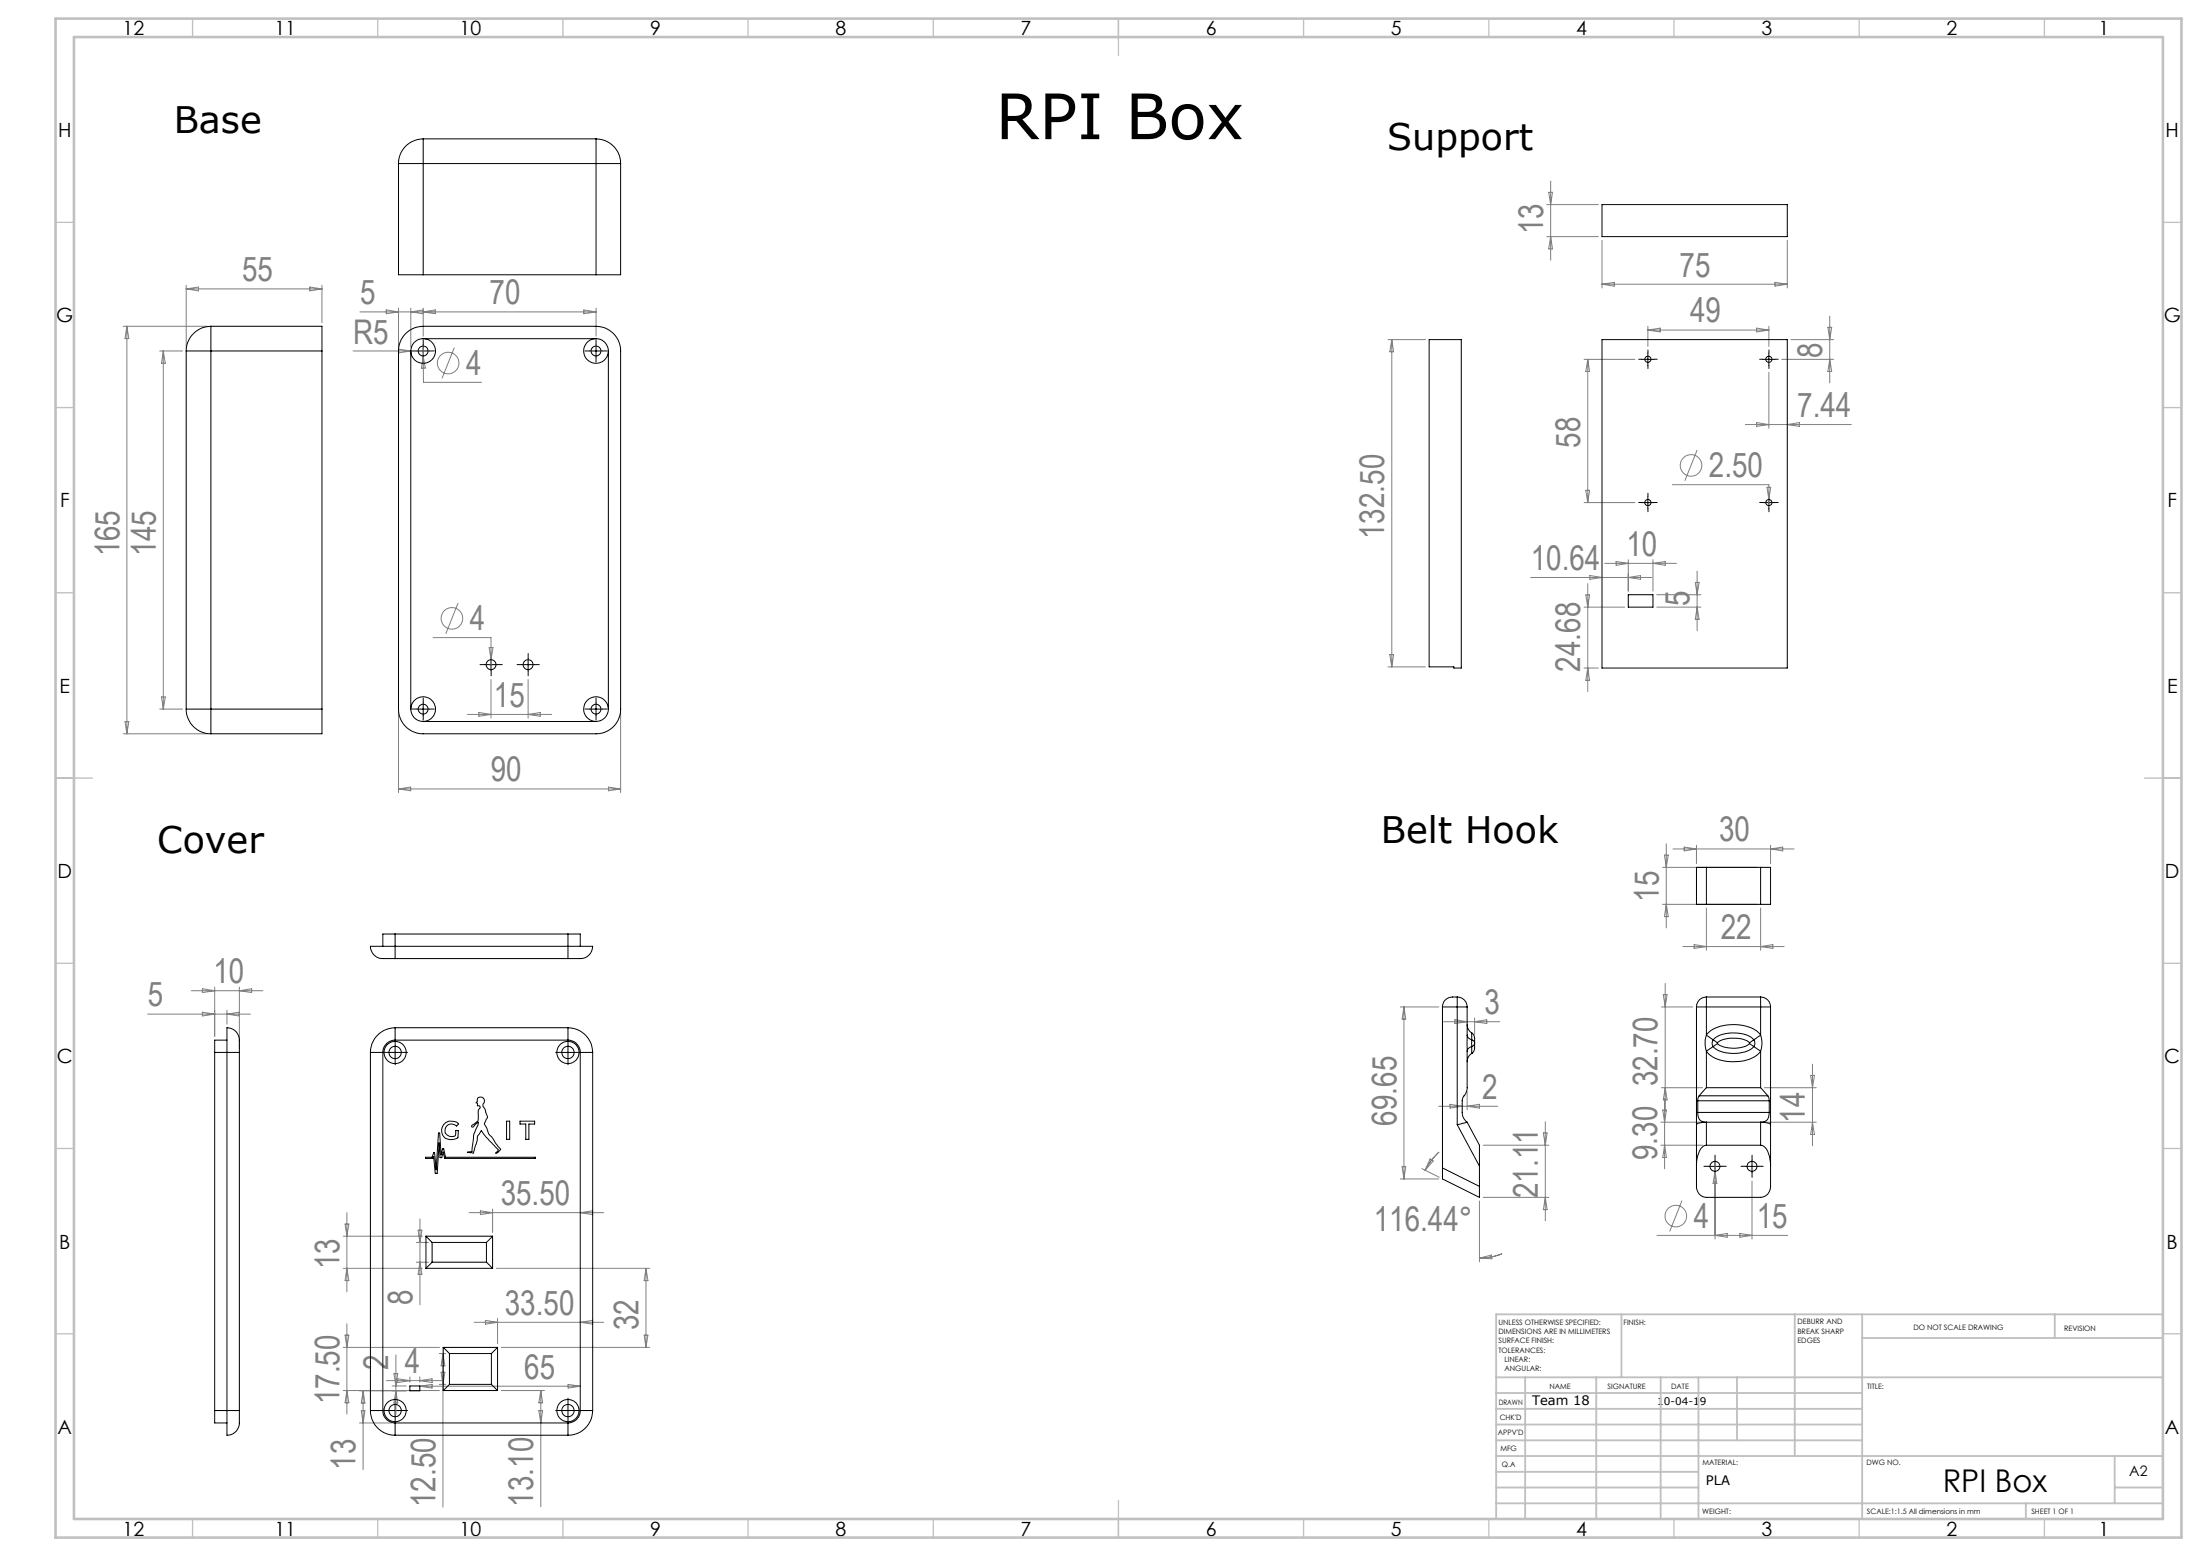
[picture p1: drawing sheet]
<svg xmlns="http://www.w3.org/2000/svg" width="594mm" height="420mm" viewBox="0 0 594 420" stroke-linecap="round" stroke-linejoin="round" font-family="sans-serif">
<g fill="none" stroke="#808080" stroke-width=".27">
<path d="M417.7 55.2h13.9M418.1 51.9h1.1l-.5 3.3zM418.7 48.9v21.3M50.3 77v16.8M50.3 78h36.6M50.3 78l3.3-.5v1zM83.6 77.5l3.3 .5-3.3 .5zM86.9 77v10.1M417.7 63.9h13.9M418.7 63.9l.5 3.3h-1.1zM432.5 64.9v12.8M432.5 76.7h50.1"/>
<path d="M432.5 76.7l3.4-.5v1zM479.2 76.2l3.4 .5-3.4 .5zM482.6 64.9v12.8M33.3 88.1h22.7M34.3 88.1v110M34.3 88.1l.5 3.3h-1zM43.1 94.7h6.2M44.1 94.7v96.7M44.1 94.7l.5 3.4h-1zM95.3 94.7h19M97.2 84.2h63.7M104.3 83.7l3.3 .5-3.3 .5z"/>
<path d="M107.6 83.2v10.6M107.6 94.2l3.3 .5-3.3 .6zM110.9 83.2v10.6M110.9 84.2l3.3-.5v1zM114.2 93.4l.1 2.7M114.3 96.1v7.1h15.7M114.3 96.1l.5 3.3h-1zM114.3 83.2v7.6M114.3 84.2l3.2-.5v1zM122.7 93.8l-3.4 8.3M157.6 83.7l3.3 .5-3.3 .5zM160.9 83.2v7.6"/>
<path d="M374.8 91.7h10.1M375.8 91.7v88.3M375.8 91.7l.5 3.3h-1.1zM427.7 97h13.7M428.7 97l.5 3.3h-1zM428.7 97v38.7M444.9 88.1v5.4M444.9 89.1h32.7M444.9 89.1l3.3-.5v1zM474.3 88.6l3.3 .5-3.3 .5zM477.6 88.1v5.4M481.1 97h14"/>
<path d="M483.6 91.7h11.5M493.5 88.4h1.1l-.6 3.3zM494 85.3v18M494 97l.6 3.3h-1.1zM471.2 114.6h28.7M474.3 114.1l3.3 .5-3.3 .5zM477.6 100.5v15.1M482.6 114.6l3.2-.5v1zM427.7 135.7h13.7M428.2 132.3h1l-.5 3.4zM451.5 130.8h26.1v5.7M458.2 121.5l-3.3 8.3"/>
<path d="M477.1 131.5h1l-.5 3.3zM413.3 155.9h32.7M428.7 157.5v29.2M429.3 155.3l3.2 .6-3.2 .5zM433.3 152.1h19.3M436.4 151.6l3.2 .5-3.2 .5zM439.6 151.1v8.4M439.6 155.9l3.3-.6v1.1zM446.3 151.1v8.4M446.3 152.1l3.3-.5v1zM457.7 157.2h1.1l-.6 3.3zM458.2 154.2v16"/>
<path d="M116.9 172.1h15.7v8.6M123.7 162.8l-3.3 8.3M132.1 174.8h1l-.5 3.3zM375.2 176.7h1.1l-.5 3.3zM427.7 163.9h10.9M428.2 160.6h1l-.5 3.3zM447.3 163.9h11.9M447.3 160.5h11.9M458.2 163.9l.6 3.3h-1.1zM33.3 198.1h22.7M33.8 194.8h1l-.5 3.3zM43.1 191.4h6.2"/>
<path d="M43.6 188.1h1l-.5 3.3zM107.6 192.4v21.5M126.2 192.8h22.7M129.3 192.3l3.3 .5-3.3 .5zM132.6 183.4v10.4M142.6 183.4v10.4M142.6 192.8l3.3-.5v1zM167.6 192.4v21.5M374.8 180h10.1M427.7 180.3h3.9M428.7 180.3l.5 3.3h-1zM107.6 213l3.3-.5v.9z"/>
<path d="M107.6 213h60M164.3 212.5l3.3 .5-3.3 .4zM448.9 234.1h25.5M449.4 230.8h1l-.5 3.3zM449.9 227.8v22.7M451.7 229.1h32.7M454.7 228.7l3.3 .4-3.3 .6zM458 228.2v4.9M478 228.2v4.9M478 229.1l3.3-.4v1zM448.9 244.1h25.5M449.9 244.1l.5 3.3h-1z"/>
<path d="M454.4 255.5h27.3M457.4 255l3.3 .5-3.3 .5zM460.7 245.1v11.4M475.4 245.1v11.4M475.4 255.5l3.3-.5v1zM39.9 273.7h27.7M51.6 267.4h19.4M54.6 273.2l3.4 .5-3.4 .5zM54.6 266.9l3.4 .5-3.4 .5zM58 266.4v13.3M61.3 272.7v3.7M64.6 273.2l-3.3 .5 3.3 .5"/>
<path d="M64.6 266.4v16.7M64.6 267.4l3.3-.5v1zM378.1 271.8h10.4M379.1 271.8v46.4M379.1 271.8l.5 3.3h-1zM389.8 275.8h15.2M392.8 275.3l3.3 .5-3.3 .5zM398.1 274.8v4.4M398.1 275.8l3.3-.5v1zM448.6 271.8h8.5M449.1 268.5h1l-.5 3.3zM449.6 265.4v34.5"/>
<path d="M388.4 298.6h16M391.5 298.1l3.3 .5-3.3 .5zM396.1 294.6v5M396.1 298.6l3.4-.5v1zM448.6 293.6h11.1M448.9 299.6h1l-.5 3.3zM449.4 296.6v18.9M449.6 293.6l.5 3.3h-1zM476.4 293.6h14M488.9 290.3h1l-.5 3.3zM489.4 287.2v22.1M378.1 318.2h10.4"/>
<path d="M378.6 314.9h1l-.5 3.3zM383.9 315.4l4.7 2.4M386.1 312.8l.9 .6-2.2 2.5zM388.5 311l-2.1 2.2-1.6 2.7M400.5 309.1h17.7M416.7 305.8h1l-.5 3.3zM417.2 302.8v26.7M448.5 309.1h11.2M448.5 302.9h11.2M449.4 309.1l.5 3.3h-1zM463.1 313.5v21M463.1 316.2l.4 3.3h-1z"/>
<path d="M473 318.8v15.7M476.4 302.9h14M489.4 302.9l.5 3.3h-1zM92.7 333.7h21.3M93.2 330.4h1l-.5 3.3zM93.7 327.3v21.4M112.4 335.4h3.3M112.9 332.1h1l-.5 3.3zM113.4 329v23.2M126.6 327.3h36.4M129.7 326.8l3.3 .5-3.3 .6zM133 326.3v6.4"/>
<path d="M156.7 327.3l3.3-.5v1.1zM399.5 324.2v16.4M399.5 339.6l3.2-.8 .1 1zM400.5 323.2h17.7M405.6 338.4a16.6 16.6 0 0 1-6.1 1.2M417.2 323.2l.5 3.3h-1zM447.4 333.5h35.2M454.1 324.1l-3.3 8.3M463.1 333.5l3.2-.6v1.1zM469.8 332.9l3.2 .6-3.2 .5zM92.7 342.4h21.3M93.7 342.4l.5 3.3h-1z"/>
<path d="M93.7 357.3v24.4M112.4 340.7h3.3M113.4 340.7l.5 3.3h-1zM128 356.9h35M131.1 356.4l3.2 .5-3.2 .5zM134 342.4h41.4M134.3 355.9v6.8M156.7 356.9l3.3-.5v1zM174.4 342.4v21.3M174.4 342.4l.5 3.3h-1zM92.7 363.7h26M92.7 375.3h26"/>
<path d="M93.2 360.4h1l-.5 3.3zM93.7 375.3l.5 3.4h-1zM98 375.4l.5 3.3h-1zM98 375.4v21.3M104.3 372.7h15.4M105.9 374.1h3.8M106.4 370.8h1l-.5 3.3zM106.9 365.7v16.1M106.9 375.4l.5 3.3h-1zM107.4 372.2l3.3 .5-3.3 .5zM109.7 375.4h-12.7M110.7 371.7v1.4"/>
<path d="M113.3 371.7v1.4M113.3 372.7l3.4-.5v1zM113.3 374.2l3.4-.5v1zM113.3 374.2h43.4M118.6 365.4h1.7M118.6 373.7h1.7M119.1 370.4h1l-.5 3.3zM119.6 365.4v41.4M119.6 365.4l.5 3.3h-1zM135.4 375.3h11.6M135.4 363.7h40M146 375.3l.5 3.4h-1z"/>
<path d="M146 375.3v31.4M153.4 373.7l3.3 .5-3.3 .5zM173.9 360.4h1l-.5 3.3zM97 384.1h8.7M97.5 380.8h1l-.5 3.3zM145.5 380.8h1l-.5 3.3z"/>
<circle cx="121" cy="98" r="2.91"/>
<circle cx="456.6" cy="125.6" r="2.91"/>
<circle cx="122" cy="166.9" r="2.9"/>
<circle cx="452.5" cy="328.3" r="2.91"/>
</g>
<g fill="none" stroke="#000" stroke-width=".27" stroke-dasharray="15.2 1.3 1.3 1.3">
<path d="M112.6 94.7h-1.3M114.3 93.1v-1.4M114.3 96.4v1.3M115.9 94.7h1.4M159.3 94.7h-1.4M160.9 93.1v-1.4M160.9 96.4v1.3M162.6 94.7h1.3M443.3 97h-.9M444.9 95.3v-.8M444.9 98.6v.9M446.6 97h.8"/>
<path d="M475.9 97h-.8M477.6 95.3v-.8M477.6 98.6v.9M479.3 97h.8M443.3 135.6h-.9M444.9 134v-.9M444.9 137.3v.8M446.6 135.6h.8M475.9 135.6h-.8M477.6 134v-.9M477.6 137.3v.8M479.3 135.6h.8"/>
<path d="M130.9 179.4h-1.3M132.6 177.7v-1.3M134.3 179.4h1.3M140.9 179.4h-1.3M142.6 177.7v-1.3M144.3 179.4h1.3M112.6 191.4h-1.3M114.3 189.7v-1.3M114.3 193.1v1.3M115.9 191.4h1.4M132.6 181.1v1.3M142.6 181.1v1.3"/>
<path d="M159.3 191.4h-1.4M160.9 189.7v-1.3M160.9 193.1v1.3M162.6 191.4h1.3M105 284.1h-1.6M106.7 285.7v1.7M106.7 282.4v-1.7M108.4 284.1h1.6M151.7 284.1h-1.7M153.4 285.7v1.7M153.4 282.4v-1.7M155 284.1h1.7"/>
<path d="M461.4 314.8h-1.3M463.1 313.1v-1.3M463.1 316.5v1.3M464.7 314.8h1.4M471.4 314.8h-1.3M473.1 313.1v-1.3M473.1 316.5v1.3M474.7 314.8h1.4M106.7 379.1v-1.7M153.4 379.1v-1.7M105 380.7h-1.6M106.7 382.4v1.7"/>
<path d="M108.4 380.7h1.6M151.7 380.7h-1.7M153.4 382.4v1.7M155 380.7h1.7"/>
</g>
<g fill="none" stroke="#000" stroke-width=".27">
<path d="M114.3 37.5v6.7M114.3 37.5a6.7 6.7 0 0 0-6.7 6.7M114.3 37.5h46.6M160.9 37.5v6.7M160.9 37.5a6.7 6.7 0 0 1 6.7 6.7M107.6 44.2h6.7M107.6 44.2v30h6.7M114.3 44.2v30M114.3 44.2h46.6M160.9 44.2h6.7M160.9 44.2v30M167.6 44.2v30h-6.7"/>
<path d="M432.5 55.2h50.1v8.7h-50.1zM114.3 74.2h46.6M50.3 94.7h6.6M50.3 94.7v96.7M56.9 88.1a6.7 6.7 0 0 0-6.6 6.6M56.9 88.1v6.6M56.9 88.1h30v6.6M56.9 94.7h30M56.9 94.7v96.7M86.9 94.7v96.7M109.8 89.8l.7-.5a6.4 6.4 0 0 1 3.8-1.2h46.6a6.7 6.7 0 0 1 6.7 6.6v96.7a6.6 6.6 0 0 1-6.7 6.7h-46.6a6.6 6.6 0 0 1-6.7-6.7v-96.7l.2-1.5a6.4 6.4 0 0 1 2-3.4zM110.9 94.7v96.7"/>
<path d="M112.6 94.7h3.3M114.3 91.4a3.3 3.3 0 0 0-3.4 3.3M114.3 91.4a3.3 3.3 0 0 1 3.3 3.4 3.3 3.3 0 0 1-3.4 3.3 3.3 3.3 0 0 1-3.3-3.4M114.3 91.4h46.6M114.3 93.1v3.3M159.2 94.7h3.4M160.9 91.4a3.3 3.3 0 0 1 3.4 3.3M160.9 91.4a3.3 3.3 0 0 0-3.3 3.3 3.3 3.3 0 0 0 3.3 3.4 3.3 3.3 0 0 0 3.4-3.4M160.9 93.1v3.3M164.3 94.7v96.7M385.9 91.7h8.6v88.6h-2v-.3h-6.6zM432.5 91.7h50.1v88.6h-50.1z"/>
<path d="M443.3 97h3.3M444.9 95.3v3.4M475.9 97h3.3M477.6 95.3v3.4M443.3 135.7h3.3M444.9 134v3.3M475.9 135.7h3.3M477.6 134v3.3M130.9 179.4h3.4M132.6 177.7v3.4M140.9 179.4h3.4M142.6 177.7v3.4"/>
<path d="M439.6 160.5h6.7v3.4h-6.7zM50.3 191.4h6.6M50.3 191.4a6.7 6.7 0 0 0 6.6 6.7M56.9 191.4v6.7M56.9 191.4h30M86.9 191.4v6.7h-30M110.9 191.4a3.3 3.3 0 0 0 3.4 3.4M110.9 191.4a3.3 3.3 0 0 1 3.4-3.3 3.3 3.3 0 0 1 3.3 3.3 3.3 3.3 0 0 1-3.3 3.4M112.6 191.4h3.3M114.3 194.8h46.6M114.3 189.7v3.4M159.2 191.4h3.4"/>
<path d="M160.9 189.7v3.4M164.3 191.4a3.3 3.3 0 0 1-3.4 3.4M164.3 191.4a3.3 3.3 0 0 0-3.4-3.3 3.3 3.3 0 0 0-3.3 3.3 3.3 3.3 0 0 0 3.3 3.4M460.7 234.1h-2.7v10h2.7M460.7 234.1v10M460.7 234.1h14.7M475.4 234.1h2.6v10h-2.6M475.4 234.1v10M106.7 255.4h-6.7a3.4 3.4 0 0 0 4.1 3.3h2.6M106.7 255.4v3.3M106.7 252.1h-3.3v3.3M106.7 252.1v3.3"/>
<path d="M106.7 258.7h46.7M106.7 255.4h46.7M106.7 252.1h46.7M153.4 255.4v3.3M153.4 255.4h6.5a3.3 3.3 0 0 1-4 3.3h-2.5M153.4 252.1h3.3v3.3M153.4 252.1v3.3M460.7 244.1h14.7M106.7 277.4a6.7 6.7 0 0 0-6.7 6.7M106.7 277.4v3.4M106.7 277.4h46.7M153.4 277.4v3.4"/>
<path d="M153.4 277.4a6.7 6.7 0 0 1 6.6 6.7M389.5 271.8h4M389.5 271.8v43.5M393.5 269.1v2.7M393.5 269.1h-1.4a2.7 2.7 0 0 0-2.6 2.7M393.5 271.8h2.6M393.5 269.1a2.65 2.65 0 0 1 2.6 2.7M393.5 271.8v31.8M396.1 276.6a2.67 2.67 0 0 0 1.3 2.2M396.1 279.4v4.4M396.1 279.4a1.58 1.58 0 0 0 1.3 1.3M396.1 271.8v7.6"/>
<path d="M397.4 278.8a2.86 2.86 0 0 1 .7 2.7M397.4 278.8v1.9M458 271.8v48.4a2.82 2.82 0 0 0 2.7 3h14.7a2.84 2.84 0 0 0 2.6-3v-48.4M458 271.8h2.7M460.7 279.4l.2-.3a8.2 8.2 0 0 1 6.2-2.5 9.2 9.2 0 0 1 8.1 2.5l.2 .3M460.7 279.4l1.9 1.3M460.7 279.4l-.3 1.9 .3 2.5M460.7 269.1v2.7M460.7 269.1a2.65 2.65 0 0 0-2.7 2.7M460.7 271.8v7.6M460.7 271.8h14.7M460.7 269.1h14.7"/>
<path d="M475.4 279.4l-1.9 1.3M475.4 279.4l.3 1.8-.3 2.6M475.4 271.8h2.6M475.4 269.1v2.7M475.4 269.1a2.65 2.65 0 0 1 2.6 2.7M475.4 271.8v7.6M58 284.1h3.3M58 284.1v96.6M61.3 284.1h3.3M61.3 284.1v-6.6a3.3 3.3 0 0 1 3.3 3.7v2.9M61.3 280.8h-3.3v3.3M61.3 284.1v96.6"/>
<path d="M64.6 284.1v96.6M100 284.1h3.4M100 284.1v96.6M103.4 284.1v96.6M105 284.1h3.3M106.7 280.8a3.3 3.3 0 0 0-3.3 3.3M106.7 280.8h46.7M106.7 282.4v3.4M129 296.4a1.12 1.12 0 0 1 1.6 .1 1.12 1.12 0 0 1-.2 1.7v.5l.5 .6 .3 1.1a1.36 1.36 0 0 1 0 1.9l-.4 1.1 .7 1.2a5.2 5.2 0 0 0 1.7 2.9l.6 1 1.3 1.6a1.31 1.31 0 0 1-1.3 1.1l.7-.6a.54 .54 0 0 0-.5-.8 23.1 23.1 0 0 1-4.1-4.7v.1a4.5 4.5 0 0 0-1.1 2.9l-1 3.2-1.6-.2 1.2-.2 .3-2.3a14.8 14.8 0 0 1 1.4-5.3l.1-.4-1.4 1.2a.28 .28 0 0 1-.4 .1 .28 .28 0 0 1 .1-.5l1.6-1.2 .1-1.3a2.78 2.78 0 0 1 .4-2.3 .44 .44 0 0 0-.2-.5 .44 .44 0 0 0-.5 .1v-.1a.43 .43 0 0 0 .1-.5 .43 .43 0 0 0-.5-.2l.1-.1a.52 .52 0 0 0 .3-.8zM151.7 284.1h3.3M153.4 280.8a3.3 3.3 0 0 1 3.3 3.3M153.4 282.4v3.4"/>
<path d="M156.7 284.1h3.3M156.7 284.1v96.6M160 284.1v96.6M396.1 283.8v9.8a6.3 6.3 0 0 1-1.2 3l-.1 3.7a3.4 3.4 0 0 0 1.3 2.6M397.4 284.4a2.55 2.55 0 0 0-1.3 2.2M397.4 280.7v1.8M397.4 282.5a1.48 1.48 0 0 0-1.3 1.3M397.4 284.4h.1M397.4 280.7l.4 .2 .3 .6M397.4 282.5v1.9M398.1 281.7a2.9 2.9 0 0 1-.7 2.7M398.1 281.5v.2"/>
<path d="M398.1 281.7l-.2 .4-.5 .4M458.4 297.1v3.2M458.4 297.1h19.3M458.8 295.8l-.4 1.3M458.8 295.8h18.5M460.7 283.8a8.5 8.5 0 0 0 7.7 2.8 8.5 8.5 0 0 0 7-2.8M460.7 293.6l-1.9 2.2M460.7 283.8v9.8M460.7 293.6h14.7M462.6 282.5a8.5 8.5 0 0 0 7.9 1.6l2.1-.8 .9-.8M462.6 280.7a1.55 1.55 0 0 0 0 1.8M462.6 280.7l1.1 .8"/>
<path d="M462.6 280.7a9 9 0 0 1 8.9-1.4l1.2 .6 .8 .8M462.6 282.5l-1.9 1.3M463.7 281.7l-1.1 .8M463.7 281.7a8.2 8.2 0 0 0 8.5 .2l.2-.2M463.7 281.5v.2M463.7 281.5a8.1 8.1 0 0 1 8.7 0M472.4 281.7l1.1 .8M472.4 281.5v.2M473.5 280.7l-1.1 .8M473.5 280.7l.3 .7-.3 1.1M473.5 282.5l1.9 1.3M475.4 293.6l1.9 2.2"/>
<path d="M475.4 283.8v9.8M477.3 295.8l.4 1.3M477.7 297.1v3.2M118.4 305.8h.3l.4 5.9 .4-1.6h.3l.5 2.3h24.2v.3h-24.4l-.4-1.7-.4 1.5h-.5l-.2-4-.6 8.2h-.5l-.4-4.5-.2 .5h-2v-.3h1.8l.4-1.3h.2l.5 4.7zM120.3 303l.9-.4 1.4 .1a1.23 1.23 0 0 1 1.2 .7l-.5 .5a1.82 1.82 0 0 0-2.3-.2 1.82 1.82 0 0 0-.7 2.2 1.94 1.94 0 0 0 2.6 .6l.1-1.4 .8 .1-.2 1.9a2.73 2.73 0 0 1-2.9 .3 2.73 2.73 0 0 1-1.5-2.5 2.78 2.78 0 0 1 1.1-1.9zM136.8 302.6h.8v4.9h-.8zM140.4 302.6h4v.8h-1.6v4.1h-.8v-4.1h-1.6zM389.5 315.3v2.9l10 5v-3M389.5 315.3l10 4.9M393.5 303.6l6 11.2M396.1 302.9l-2.6 .7M396.1 302.9l3.4 6.2v5.7"/>
<path d="M399.5 314.8v5.4M458.4 300.3a2.16 2.16 0 0 0 2.3 2.6M458.4 300.3h19.3M460.7 302.9l-2.2 .3-.5 .4M460.7 309.1a3.1 3.1 0 0 0-2.3 2.8l-.4 2.9M460.7 302.9v6.2M460.7 309.1h14.7M460.7 302.9h14.7M461.4 314.8h3.3M463.1 313.2v3.3M471.4 314.8h3.3M473 313.2v3.3"/>
<path d="M475.4 309.1a3.1 3.1 0 0 1 2.3 2.8l.3 2.9M475.4 302.9l2.2 .3 .4 .4M475.4 302.9v6.2M477.7 300.3a2.19 2.19 0 0 1-2.3 2.6M115 333.7l1.7 1.7M115 333.7v8.7M115 333.7h18M116.7 335.4v5.3M116.7 335.4h14.6M131.3 335.4v5.3M133 333.7l-1.7 1.7M133 333.7v8.7"/>
<path d="M115 342.4h18M116.7 340.7l-1.7 1.7M116.7 340.7h14.6M131.3 340.7l1.7 1.7M106.7 379.1v3.3M110.7 374.1h2.6v1.3h-2.6zM119.7 363.7l1.7 1.7M119.7 363.7h14.6M119.7 363.7v11.6M119.7 375.3h14.6M121.4 373.7l-1.7 1.6M121.4 365.4h11.3"/>
<path d="M121.4 373.7h11.3M121.4 365.4v8.3M132.7 373.7l1.6 1.6M132.7 365.4v8.3M134.3 363.7l-1.6 1.7M134.3 363.7v11.6M153.4 379.1v3.3M58 380.7v3.4h3.3M58 380.7h3.3M61.3 380.7h3.3M61.3 380.7v6.7a3.3 3.3 0 0 0 3.3-3.8v-2.9M100 380.7a6.7 6.7 0 0 0 6.7 6.7"/>
<path d="M100 380.7h3.4M103.4 380.7a3.3 3.3 0 0 0 3.3 3.4M105 380.7h3.3M106.7 384.1v3.3M106.7 384.1h46.7M106.7 387.4h46.7M151.7 380.7h3.3M153.4 384.1v3.3M156.7 380.7a3.3 3.3 0 0 1-3.3 3.4M156.7 380.7h3.3M160 380.7a6.7 6.7 0 0 1-6.6 6.7"/>
<circle cx="114.2" cy="94.7" r="1.33"/>
<circle cx="160.9" cy="94.7" r="1.33"/>
<circle cx="444.9" cy="97" r=".83"/>
<circle cx="477.6" cy="97" r=".83"/>
<circle cx="444.9" cy="135.7" r=".84"/>
<circle cx="477.6" cy="135.7" r=".82"/>
<circle cx="132.6" cy="179.4" r="1.33"/>
<circle cx="142.6" cy="179.4" r="1.34"/>
<circle cx="114.2" cy="191.4" r="1.33"/>
<circle cx="160.9" cy="191.4" r="1.33"/>
<circle cx="106.7" cy="284.1" r="1.67"/>
<circle cx="106.7" cy="284.1" r="3"/>
<circle cx="153.3" cy="284.1" r="3"/>
<circle cx="153.4" cy="284.1" r="1.67"/>
<circle cx="463" cy="314.8" r="1.33"/>
<circle cx="473" cy="314.8" r="1.34"/>
<circle cx="106.7" cy="380.7" r="1.67"/>
<circle cx="106.7" cy="380.7" r="3"/>
<circle cx="153.3" cy="380.7" r="3"/>
<circle cx="153.4" cy="380.7" r="1.67"/>
</g>
<g fill="none" stroke="#c0c0c0" stroke-width=".35">
<path d="M52 5v5M102 5v5M152 5v5M202 5v5M252 5v5M302 5v10M352 5v5M402 5v5M452 5v5M502 5v5M552 5v5M15 60h5"/>
<path d="M584 60h5M15 110h5M584 110h5M15 160h5M584 160h5M15 210h10M579 210h10M15 260h5M584 260h5M15 310h5M584 310h5M15 360h5"/>
<path d="M584 360h5M52 410v5M102 410v5M152 410v5M202 410v5M252 410v5M302 405v10M352 410v5M402 410v5M452 410v5M502 410v5M552 410v5"/>
</g>
<g fill="none" stroke="#c0c0c0" stroke-width=".5">
<path d="M437.8 354.8v17M484.6 354.8v38.2M502.8 354.8v55.2M554.8 354.8v6.4M584 354.8h-180v55.2M404 371.8h180M404 376h98.8M411.8 371.8v38.2M431 371.8v38.2M448.4 371.8v38.2M458.6 371.8v38.2M469 371.8v17"/>
<path d="M502.8 361.2h81.2M404 388.8h98.8M404 384.5h98.8M404 380.3h98.8M404 397.3h54.6M404 393h180M571 393v12.8M404 405.8h180M404 401.5h54.6M547 405.8v4.2M571 401.5h13"/>
</g>
<path d="M15 5h574v410h-574zM20 10h564v400h-564z" fill="none" stroke="#c0c0c0" stroke-width=".7"/>
<text font-size="16.9" x="268.8" y="37.6">RPI Box</text>
<g font-size="9.9">
<text x="47" y="36">Base</text>
<text x="374.5" y="40.4">Support</text>
<text x="372.9" y="227.5">Belt Hook</text>
<text x="42.4" y="230.2">Cover</text>
</g>
<g font-size="9.2" fill="#808080">
<text x="416.6" y="63.2" transform="rotate(-90 416.6 63.2)">13</text>
<text x="65.4" y="75.9">55</text>
<text x="453.5" y="74.6">75</text>
<text x="97.2" y="82.1">5</text>
<text x="132.2" y="82.1">70</text>
<text x="456.3" y="87">49</text>
<text x="95.3" y="93">R5</text>
<text x="125.8" y="101.1">4</text>
<text x="492" y="96.7" transform="rotate(-90 492 96.7)">8</text>
<text x="485.3" y="112.5">7.44</text>
<text x="426.7" y="120.9" transform="rotate(-90 426.7 120.9)">58</text>
<text x="461.4" y="128.8">2.50</text>
<text x="373.7" y="145.5" transform="rotate(-90 373.7 145.5)">132.50</text>
<text x="32.2" y="150.2" transform="rotate(-90 32.2 150.2)">165</text>
<text x="42.1" y="150.2" transform="rotate(-90 42.1 150.2)">145</text>
<text x="413.3" y="153.8">10.64</text>
<text x="439.1" y="150">10</text>
<text x="456.2" y="163.6" transform="rotate(-90 456.2 163.6)">5</text>
<text x="126.8" y="170">4</text>
<text x="426.7" y="181.3" transform="rotate(-90 426.7 181.3)">24.68</text>
<text x="133.4" y="190.8">15</text>
<text x="132.5" y="210.9">90</text>
<text x="464.2" y="227.1">30</text>
<text x="447.9" y="243.4" transform="rotate(-90 447.9 243.4)">15</text>
<text x="464.6" y="253.4">22</text>
<text x="57.6" y="265.3">10</text>
<text x="39.9" y="271.7">5</text>
<text x="400.8" y="273.7">3</text>
<text x="447.6" y="293.3" transform="rotate(-90 447.6 293.3)">32.70</text>
<text x="400.2" y="296.5">2</text>
<text x="377" y="303.8" transform="rotate(-90 377 303.8)">69.65</text>
<text x="487.3" y="303.1" transform="rotate(-90 487.3 303.1)">14</text>
<text x="447.4" y="313.1" transform="rotate(-90 447.4 313.1)">9.30</text>
<text x="415.2" y="323.4" transform="rotate(-90 415.2 323.4)">21.11</text>
<text x="135.2" y="325.3">35.50</text>
<text x="370.9" y="332.3">116.44°</text>
<text x="457.3" y="331.4">4</text>
<text x="474.3" y="331.4">15</text>
<text x="91.6" y="342.6" transform="rotate(-90 91.6 342.6)">13</text>
<text x="111.3" y="352.2" transform="rotate(-90 111.3 352.2)">8</text>
<text x="136.3" y="354.8">33.50</text>
<text x="172.4" y="359.1" transform="rotate(-90 172.4 359.1)">32</text>
<text x="104.8" y="369.9" transform="rotate(-90 104.8 369.9)">2</text>
<text x="109.3" y="370.6">4</text>
<text x="141.5" y="372.1">65</text>
<text x="91.6" y="379" transform="rotate(-90 91.6 379)">17.50</text>
<text x="96" y="396.7" transform="rotate(-90 96 396.7)">13</text>
<text x="117.6" y="406.8" transform="rotate(-90 117.6 406.8)">12.50</text>
<text x="144" y="406.7" transform="rotate(-90 144 406.7)">13.10</text>
</g>
<text font-size="8.5" x="524.5" y="402.7">RPI Box</text>
<g font-size="5.3">
<text x="33.1" y="9.5">12</text>
<text x="74.1" y="9.5">11</text>
<text x="124.1" y="9.5">10</text>
<text x="175.6" y="9.5">9</text>
<text x="225.6" y="9.5">8</text>
<text x="275.6" y="9.5">7</text>
<text x="325.6" y="9.5">6</text>
<text x="375.6" y="9.5">5</text>
<text x="425.6" y="9.5">4</text>
<text x="475.6" y="9.5">3</text>
<text x="525.6" y="9.5">2</text>
<text x="566.6" y="9.5">1</text>
<text x="15.7" y="37">H</text>
<text x="584.7" y="37">H</text>
<text x="15.2" y="87">G</text>
<text x="584.2" y="87">G</text>
<text x="16.2" y="137">F</text>
<text x="585.2" y="137">F</text>
<text x="16.1" y="187">E</text>
<text x="585.1" y="187">E</text>
<text x="15.5" y="237">D</text>
<text x="584.5" y="237">D</text>
<text x="15.4" y="287">C</text>
<text x="584.4" y="287">C</text>
<text x="16" y="337.1">B</text>
<text x="585" y="337.1">B</text>
<text x="15.5" y="387">A</text>
<text x="584.5" y="387">A</text>
<text x="33.1" y="414.5">12</text>
<text x="74.1" y="414.5">11</text>
<text x="124.1" y="414.5">10</text>
<text x="175.6" y="414.5">9</text>
<text x="225.6" y="414.5">8</text>
<text x="275.6" y="414.5">7</text>
<text x="325.6" y="414.5">6</text>
<text x="375.6" y="414.5">5</text>
<text x="425.6" y="414.5">4</text>
<text x="475.6" y="414.5">3</text>
<text x="525.6" y="414.5">2</text>
<text x="566.6" y="414.5">1</text>
</g>
<text font-size="3.9" x="574.9" y="398.5">A2</text>
<g font-size="3.5">
<text x="413.7" y="379.3">Team 18</text>
<text x="460.6" y="400.9">PLA</text>
</g>
<text font-size="2.8" x="447.5" y="379.3">10-04-19</text>
<g font-size="2">
<text x="404.6" y="357.6">UNLESS OTHERWISE SPECIFIED:</text>
<text x="438.4" y="357.6">FINISH:</text>
<text x="485.3" y="357.5">DEBURR AND</text>
<text x="485.3" y="360">BREAK SHARP</text>
<text x="516.6" y="359">DO NOT SCALE DRAWING</text>
<text x="557.3" y="359.2">REVISION</text>
<text x="404.6" y="360.1">DIMENSIONS ARE IN MILLIMETERS</text>
<text x="404.6" y="362.6">SURFACE FINISH:</text>
<text x="404.6" y="365.1">TOLERANCES:</text>
<text x="485.3" y="362.5">EDGES</text>
<text x="406.2" y="367.6">LINEAR:</text>
<text x="406.2" y="370.1">ANGULAR:</text>
<text x="418.3" y="375">NAME</text>
<text x="434" y="374.9">SIGNATURE</text>
<text x="451.2" y="374.9">DATE</text>
<text x="504.1" y="374.9">TITLE:</text>
<text x="404.6" y="379.1">DRAWN</text>
<text x="404.9" y="383.3">CHK'D</text>
<text x="404.4" y="387.4">APPV'D</text>
<text x="405.1" y="391.8">MFG</text>
<text x="405.5" y="396">Q.A</text>
<text x="459.6" y="395.5">MATERIAL:</text>
<text x="504" y="395.5">DWG NO.</text>
<text x="459.6" y="408.5">WEIGHT:</text>
<text x="504.1" y="408.6">SCALE:1:1.5 All dimensions in mm</text>
<text x="548.5" y="408.6">SHEET 1 OF 1</text>
</g>
</svg>
